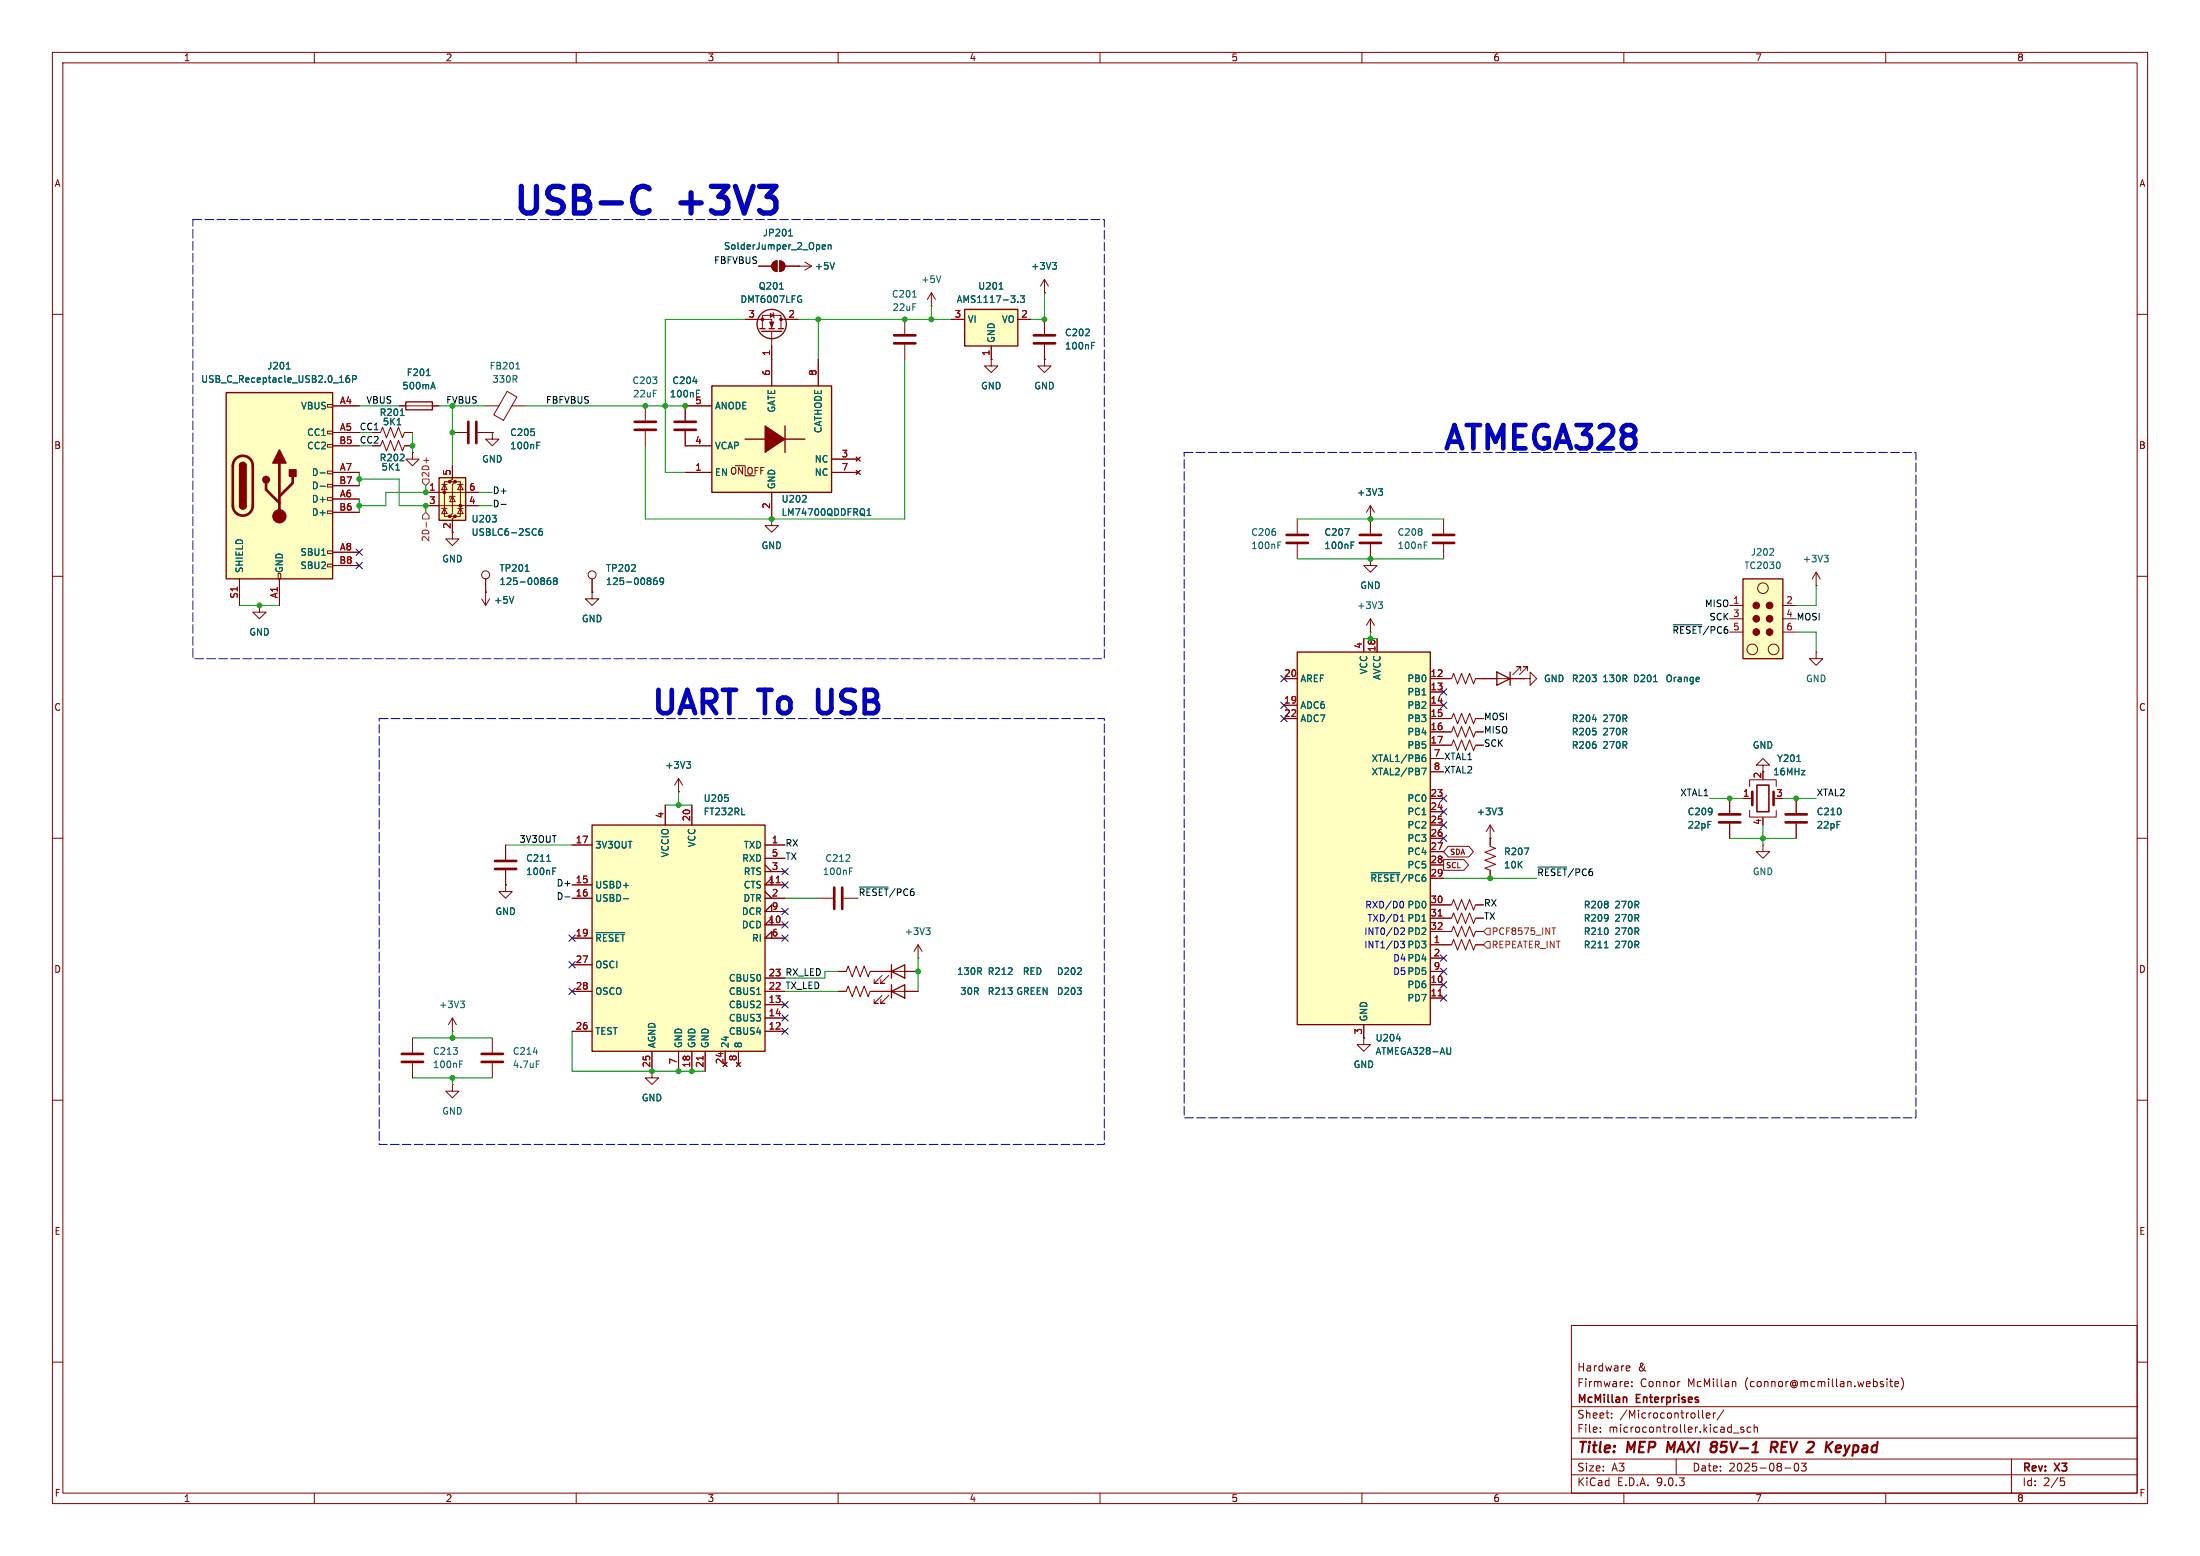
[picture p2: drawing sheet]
<svg xmlns="http://www.w3.org/2000/svg" width="420mm" height="297mm" viewBox="0 0 420 297" stroke-linecap="round" stroke-linejoin="round" font-family="sans-serif">
<g fill="none" stroke="#840000" stroke-width=".19">
<path d="M10 10h400v277h-400zM12 12h396v273h-396zM60 10v2M110 10v2M160 10v2M210 10v2M260 10v2M310 10v2M360 10v2M10 60h2M408 60h2M10 110h2"/>
<path d="M408 110h2M10 160h2M408 160h2M10 210h2M408 210h2M300 253h108v32h-108zM10 260h2M300 278.5h108M300 274.5h108M300 268.5h108M305.5 273.2v.2M305.5 272.5v.1"/>
<path d="M307.7 270.5v.2M307.7 269.8v.1M310.7 260.7l.4 .1 .1 .2-.8 .2M310.8 263.8l.1 .2-.7 .2M311.1 261.6l-.4 .1M311.5 264.5v.2M311.5 263.8v.1M320 278.5v3M320.6 263.7h.1M325 269.2v1.3l.2 .2M325.7 270.2l.7-.2v-.2l-.5-.1-.2 .2 .1 .7h.6M327.1 269.7v1"/>
<path d="M327.5 269.7l-.3 .1-.1 .2M329.1 269.1l-1.3 1.9M330.9 273.5h1.1M330.9 263.7h.3l.2 .2v.8M332.9 272.5l-.4-.1-.2 .2 .1 .2 .5 .2v.3h-.6M334.2 272.5l-.4-.1-.3 .3 .2 .6h.5M334.9 272.5l.2-.1 .3 .1 .1 .9M334.9 271.9v1.5M342.7 279.4l.2-.1a.8 .8 0 0 1 .5 .7 .8 .8 0 0 1-.5 .8l-.2-.2-.2-.4zM343.9 279.3h.9l-.5 .6 .4 .1v.6l-.2 .2-.6-.2M360.2 263.2v.1M360.2 263.7v1"/>
<path d="M360.7 263.7h.6M360.9 263.2v1.3l.4 .2M361.7 264.2l.7-.2v-.2l-.5-.1-.2 .2 .1 .7h.6M362.9 263a1.72 1.72 0 0 1 0 2.3M384 278.5v6.5M408 260h2M60 285v2M110 285v2M160 285v2M210 285v2M260 285v2M300 281.5h108"/>
<path d="M310 285v2M340.7 280.2h1.2M360 285v2M393.4 282.1h.7M393.5 282.7h.4l.3 .2-.2 .6-.5 .1"/>
</g>
<path d="M318.4 275.2l-.2 2M327 276.1h.4M327.1 275.2h.4M327.4 276.1l.2 .1M327.5 277l-.3 .2M327.6 276l-.2 .1M338.1 276.3h.8a.55 .55 0 0 0 .4-.5 .55 .55 0 0 0-.3-.6h-.7l-.3 2M338.6 276.3l.5 .9M350.8 275.9l.6 .1v.3l-.9 .2M351.3 277.1l-.6 .1" fill="none" stroke="#840000" stroke-width=".4"/>
<path d="M310.3 266.7l.2 .2v.8" fill="none" stroke="#840000" stroke-width=".3"/>
<g fill="#fff">
<path d="M374.4 262a2.63 2.63 0 0 1 3.8 0l-.6 .5-.5-.4a1.77 1.77 0 0 0-2.2 .5 1.77 1.77 0 0 0 .1 2.3l.9 .2a1.71 1.71 0 0 0 1.3-.5l.5 .5a2.28 2.28 0 0 1-2.4 .7 2.28 2.28 0 0 1-1.6-1.9 2.68 2.68 0 0 1 .7-1.9z"/>
<path d="M377.7 266.7h1.2l-.1 .2h-.4l-.3 1.2h-.2l.3-1.2h-.5z"/>
<path d="M373.2 266.7h1l-.1 .2h-.8v.4h.7l-.1 .2h-.7l-.1 .5h.9l-.1 .1h-1z"/>
<path d="M373.4 254.9l1.8 1.4 .4-2.3 .3 2.3 1.9-1.4-1.3 1.9 2.2 .3-2.2 .4 1.3 1.8-1.9-1.3-.3 2.3-.4-2.3-1.8 1.3 1.3-1.8-2.2-.4 2.2-.3z"/>
<path d="M368 260.7h.8l1.3 3.4 3.5-4.5 1.4-.9v.3l-4.8 6.2h-.5l-1.1-2.8-.7 3.4h-.9z"/>
<path d="M396.4 261.3h.9l1.1 4.5h-.9l-.2-1.1h-2.3l-.6 1.1h-.9l1.1-1.7h2.5l-.4-2-1.2 2h-.9z"/>
<path d="M395 266.9l.4-.2 .5 .1-.1 .2-.4-.1-.3 .2 .1 .2 .6 .3v.3l-.2 .2h-.5l-.4-.1 .1-.2 .5 .2 .3-.2-.1-.2-.6-.3z"/>
<path d="M392.8 266.7h1v.2h-.8l-.1 .4h.7v.2h-.7l-.1 .5h.8v.1h-1z"/>
<path d="M399.8 261.3h.7l1.9 3.1 .6-3.1h.8l-.9 4.5h-.7l-1.8-3.2-.6 3.2h-.9z"/>
<path d="M385.3 261.3h.8l-.9 4.5h-.8z"/>
<path d="M380 266.7h1l-.1 .2h-.8v.4h.7l-.1 .2h-.7l-.1 .5h.9l-.1 .1h-1z"/>
<path d="M391.2 261.3h.8l-.8 3.8h2.4l-.2 .7h-3.1z"/>
<path d="M379.1 261.3h.7l1.2 3 2.3-3h.8l-.9 4.5h-.8l.6-3-2 2.5h-.3l-1.1-2.5-.6 3h-.8z"/>
<path d="M386.9 266.7l.6 .1 .3 .1v.5l-.3 .3 .2 .4h-.2l-.2-.4h-.4l-.1 .4h-.2l.1-.6h.7l.3-.2-.1-.3-.6-.1-.1 .6h-.2z"/>
<path d="M387.3 261.3h.9l-.8 3.8h2.3l-.1 .7h-3.2z"/>
<path d="M389.2 266.7h.2l-.3 1.4h-.2z"/>
<path d="M390.7 266.9l.4-.2 .5 .1-.1 .2-.5-.1-.3 .2 .1 .2 .6 .3v.3l-.2 .2h-.5l-.4-.1 .1-.2 .5 .2 .3-.2v-.2l-.6-.3z"/>
<path d="M372.7 260.7l-2.6 3.4z"/>
<path d="M375.4 266.7h.2l.6 1.1 .2-1.1h.2l-.3 1.4h-.1l-.7-1-.2 1h-.2z"/>
<path d="M373.3 261.8l-.8 4h-.9l.5-2.5z"/>
<path d="M382.2 266.7l.7 .1 .3 .1v.5l-.4 .3 .3 .4h-.2l-.3-.4h-.4l-.1 .4h-.2l.2-.6h.7l.2-.2-.1-.3-.5-.1-.1 .6h-.2z"/>
<path d="M384.6 266.7l.8 .1 .2 .5-.3 .4h-.7l-.1 .4h-.2l.1-.6h.7l.3-.2-.1-.3-.6-.1-.1 .6h-.2z"/>
</g>
<path d="M121.2 80.5h4M121.2 82h4M340.9 155.4h4M340.9 157h4" fill="none" stroke="#840000" stroke-width=".51"/>
<g fill="none" stroke="#840000" stroke-width=".19">
<path d="M76.2 77.5h7.6M123.2 77.5v2.8M94 82.6v1.2h1.2l-1.2 1.3-1.3-1.3h1.3M94 82.6h.1M123.2 82.3v2.8M91.9 114.3l.8 1.3M92.7 113h.1M92.7 110.5v5.1M93.5 114.3l-.8 1.3M342.9 152.4v2.8M342.9 157.2v2.8"/>
<circle cx="92.7" cy="109.7" r=".76"/>
</g>
<path d="M77.5 76.7h5v1.5h-5z" fill="none" stroke="#840000" stroke-width=".25"/>
<path d="M81.4 71.7h.7M82.4 73.9h.6M82.7 73l.4 1.2M98.1 113.9l-.4 1.2M100.3 109h.7M105 110.3l-.3 .1a.86 .86 0 0 0 0 1.2l.4-.1 .1-.5-.3-.2-.3 .1-.2 .1M105.9 110.9l-.3-.3 .3-.3h.2l.3 .2-.3 .4M105.9 110.9l-.3 .2 .1 .4 .2 .1 .3-.1 .2-.2v-.2l-.3-.2M105.9 110.9h.2" fill="none" stroke="#006464" stroke-width=".19"/>
<path d="M332.7 110.5h7.7v15.2h-7.7z" fill="#ffffc2"/>
<path d="M332.7 110.5h7.7v15.2h-7.7z" fill="none" stroke="#840000" stroke-width=".25"/>
<g fill="none" stroke="#840000" stroke-width=".19">
<path d="M71.1 82.6h1.5l.4-1.1 .8 2.1 .7-2.1 .8 2.1 .8-2.1 .7 2.1 .4-1h1.5M72.6 85.1l.4-1 .8 2 .7-2 .8 2 .8-2 .7 2 .4-1h1.5M247.6 99.1v2.8M49.5 115.6v1.2h1.3l-1.3 1.3-1.2-1.3h1.2M49.5 115.6h.1M113 113v1.3h1.3l-1.3 1.3-1.2-1.3h1.2M113 113h.1M113 110.5v2.5M247.6 103.9v2.8M330.2 115.6h2.5M330.2 118.1h2.5M340.4 115.6h2.5"/>
<path d="M340.4 118.1h2.5M330.2 120.7h2.5M340.4 120.7h2.5"/>
<circle cx="113" cy="109.7" r=".76"/>
<circle cx="336.6" cy="112.3" r="1.02"/>
<circle cx="334.5" cy="124" r="1.02"/>
<circle cx="338.6" cy="124" r="1.02"/>
</g>
<g fill="#840000" stroke="#840000" stroke-width=".19">
<circle cx="335.3" cy="115.6" r=".63"/>
<circle cx="335.3" cy="118.1" r=".63"/>
<circle cx="335.3" cy="120.6" r=".63"/>
<circle cx="337.8" cy="115.6" r=".63"/>
<circle cx="337.8" cy="118.1" r=".63"/>
<circle cx="337.8" cy="120.6" r=".63"/>
</g>
<path d="M76.4 79.3h.7M75.6 89.7h.7M75.8 81.1h.7M125.4 110.3l-.4 .1a.86 .86 0 0 0 0 1.2l.4-.1 .1-.5-.3-.2-.3 .1-.1 .1M126.7 110.9l-.3 .2h-.2l-.2-.2v-.4l.2-.2h.2l.3 .2a.84 .84 0 0 1-.4 1.1h-.2M244 104.1h.4M244 103.4h.6M338.5 104.8l.1 .2-.1 .3-.7 .7h.8M339.7 107.4l.1 .3-.1 .7" fill="none" stroke="#006464" stroke-width=".19"/>
<path d="M245.6 102.1h4.1M245.6 103.6h4.1" fill="none" stroke="#840000" stroke-width=".51"/>
<path d="M43.2 74.9h20.3v35.6h-20.3z" fill="#ffffc2"/>
<g fill="none" stroke="#840000" stroke-width=".19">
<path d="M144.8 50.8h2.5M147.6 50.1l.7-.3v2a1.02 1.02 0 0 1-.9-.6 1.02 1.02 0 0 1 .2-1.1zM148.8 49.8a1.02 1.02 0 0 1 1.1 1 1.02 1.02 0 0 1-1.1 1zM149.9 50.8h5M152.4 50.8h.1M153.7 50l1.2 .8M154.9 50.8l-1.2 .8M199.4 55.9h.1M199.4 53.3l-.8 1.3M199.4 53.3l.8 1.3M199.4 53.3v2.6M62.5 77.2h1v.5h-1z"/>
<path d="M63.5 77.5h5.1M92.7 77.5h2.5M96.8 74.7l1.9 1.1-2.6 4.4-1.8-1zM97.7 77.5h2.6M199.4 68.6v1.3h1.3l-1.3 1.2-1.3-1.2h1.3M199.4 68.6h.1M199.4 61v2.8M199.4 65.8v2.8M62.5 82.3h1v.5h-1zM62.5 84.8h1v.5h-1zM62.5 89.9h1v.5h-1zM62.5 92.5h1v.5h-1z"/>
<path d="M62.5 95h1v.5h-1zM62.5 97.5h1v.5h-1zM63.5 82.6h5.1M63.5 85.1h5.1M63.5 90.2h5.1M63.5 92.7h5.1M63.5 95.3h5.1M63.5 97.8h5.1M45.7 110.5v5.1M53.1 109.5h.5v1h-.5zM53.3 110.5v5.1M62.5 105.2h1v.5h-1z"/>
<path d="M62.5 107.7h1v.5h-1zM63.5 105.4h5.1M63.5 108h5.1M129.5 151.1h.1M129.5 148.6l-.7 1.3M129.5 148.6l.8 1.3M129.5 148.6v2.5M332.7 152.4h1.8M334 150.1v-1.3h5.1v1.3M334 154.7v1.3h5.1v-1.3M336.5 156v.2M96.5 168.9v1.3h1.3l-1.3 1.3-1.3-1.3h1.3"/>
<path d="M96.5 168.9h.1M96.5 161.3v2.8M96.5 166.1v2.8M156.2 171.5h2.8M161 171.5h2.8M336.5 161.3v1.3h1.3l-1.3 1.2-1.2-1.2h1.2M336.5 161.3h.1M78.7 198.1v2.8M94 198.1v2.8M160 185.4h1.5l.4-1 .8 2 .7-2 .8 2 .8-2 .7 2 .4-1h9.2M160 189.2h1.5l.4-1 .8 2 .7-2 .8 2 .8-2 .7 2 .4-1h9.2M168.4 186.2l-1.5 1.5h.7h-.7v-.8"/>
<path d="M168.4 190l-1.5 1.5h.7h-.7v-.7M169.7 186.2l-1.6 1.5h.8h-.8v-.8M169.7 190l-1.6 1.5h.8h-.8v-.7M175.3 182.9h.1M175.3 180.3l-.8 1.3M175.3 180.3l.7 1.3M175.3 180.3v2.6M78.7 202.9v2.8M86.4 207v1.3h1.2l-1.2 1.3-1.3-1.3h1.3M86.4 207h.1M94 202.9v2.8M124.5 204.5v1.2h1.2l-1.2 1.3-1.3-1.3h1.3"/>
<path d="M124.5 204.5h.1"/>
</g>
<path d="M43.2 74.9h20.3v35.6h-20.3zM45.7 88.9a.64 .64 0 0 1 .7-.6 .64 .64 0 0 1 .6 .6M45.7 96.5a.64 .64 0 0 0 .7 .7 .64 .64 0 0 0 .6-.7M170.2 185.4l2.5-1.2v2.5zM170.2 189.2l2.5-1.2v2.5zM170.2 184.2v2.5M170.2 188v2.5" fill="none" stroke="#840000" stroke-width=".25"/>
<g fill="none" stroke="#840000" stroke-width=".51">
<path d="M197.4 64h4M197.4 65.5h4M45 87.6a1.9 1.9 0 0 1 2.1-.5 1.9 1.9 0 0 1 1.2 1.8v7.6a1.91 1.91 0 0 1-1.9 1.9 1.91 1.91 0 0 1-2-1.9l.1-7.7 .1-.7zM50.8 92.2v1.3l2.5 2.5M53.3 88.4v10.2M55.9 90.9v1.3l-2.6 2.5M334.5 151.1v2.6M338.6 151.1v2.6M94.5 164.3h4.1M94.5 165.9h4.1M159.3 169.4v4.1M160.8 169.4v4.1"/>
<path d="M76.7 201.2h4.1M76.7 202.7h4.1M91.9 201.2h4.1M91.9 202.7h4.1"/>
</g>
<g fill="#840000" stroke="#840000" stroke-width=".25">
<path d="M45.7 88.9h1.3v7.6h-1.3z"/>
<path d="M45.9 88.5a.64 .64 0 0 1 .7-.2 .64 .64 0 0 1 .4 .6h-1.3z"/>
<path d="M45.7 96.5h1.3a.64 .64 0 0 1-.6 .7 .64 .64 0 0 1-.7-.7z"/>
<path d="M53.3 85.9l1.3 2.5h-2.5z"/>
<path d="M55.2 89.7h1.3v1.2h-1.3z"/>
<circle cx="50.8" cy="91.6" r=".63"/>
</g>
<g fill="#840000" stroke="#840000" stroke-width=".19">
<path d="M147.6 50.1l.7-.3v2a1.02 1.02 0 0 1-.9-.6 1.02 1.02 0 0 1 .2-1.1z"/>
<path d="M148.8 49.8a1.02 1.02 0 0 1 1.1 1 1.02 1.02 0 0 1-1.1 1z"/>
<circle cx="53.3" cy="98.6" r="1.27"/>
</g>
<g fill="none" stroke="#006464" stroke-width=".19">
<path d="M150.6 45h.7M150.8 43.9l.1-.1v1.2M157 47.1l.6-.1-.1-.2-.4-.1-.1 .2v.6h.5M158.1 46.8l.2-.1 .3 .1 .1 .8M158.1 46.7v.9M159.3 50.1l-.4 1.3M200.9 50.1h.8l-.4 .5M201.4 50.6l.3 .2v.3l-.3 .3M54.7 70.4h.7M66.6 71.7l-.3 .1a.86 .86 0 0 0 0 1.2l.4-.2 .1-.4-.3-.2h-.3l-.2 .2M67.3 72.4l.6-.1 .1-.2v-.3l-.7-.1v1.3M98.5 70.4h.7"/>
<path d="M98.7 69.3l.2-.1v1.2M208.4 66h.4M208.4 65.3h.6M61.1 90.3h1M61.1 92.8h1M131.1 145.4h.7l-.4 .4M131.6 145.8l.2 .3v.3l-.2 .2M343 145.4h.7M104.4 164.4h.7M105.5 166.3h.4M105.5 165.7h.6M162.2 166.3h.4"/>
<path d="M162.2 165.7h.6M176.8 177.1h.8l-.5 .5M177.3 177.6l.3 .2v.3l-.3 .3M87.7 202.5h.6M87.7 203.1h.5M101.8 200.8h.8M102.4 202.5h.6"/>
</g>
<path d="M335.4 149.9h2.3v5h-2.3z" fill="none" stroke="#840000" stroke-width=".3"/>
<path d="M113 157.5h33v43.2h-33z" fill="#ffffc2"/>
<path d="M113 157.5h33v43.2h-33z" fill="none" stroke="#840000" stroke-width=".25"/>
<g fill="none" stroke="#840000" stroke-width=".19">
<path d="M127 153.7v3.8M132.1 153.7v3.8M109.2 161.3h3.8M109.2 168.9h3.8M109.2 171.5h3.8M109.2 179.1h3.8M146 161.3h3.9M146 171.5h3.9M146 163.8h3.9M146 166.4h3.9M146 165.1l1.3 1.3M146 170.2l1.3 1.3"/>
<path d="M147.3 168.9v-1.3l-1.3 1.3h3.9M147.3 174v-1.3l-1.3 1.3h3.9M147.3 176.5v-1.2l-1.3 1.2h3.9M147.3 179.1v-1.3l-1.3 1.3h3.9M109.2 184.2h3.8M109.2 189.2h3.8M109.2 196.9h3.8M146 189.2h3.9M146 196.9h3.9M146 186.7h3.9M146 191.8h3.9M146 194.3h3.9"/>
<path d="M260.3 198.1v1.3h1.3l-1.3 1.3-1.2-1.3h1.2M260.3 198.1h.1M124.5 200.7v3.8M129.5 200.7v3.8M132.1 200.7v3.8M134.6 200.7v3.8M138 202.8l.8 .8M138.4 200.7v2.5M138.8 202.8l-.8 .8M140.6 202.8l.8 .8M141 200.7v2.5M141.4 202.8l-.8 .8"/>
</g>
<path d="M139 152.3v.6M141.6 155.5h.6M113.8 178h5.5M119 171.5h1" fill="none" stroke="#006464" stroke-width=".19"/>
<path d="M148.2 168.5h.7M134.2 201.6v.7" fill="none" stroke="#a90000" stroke-width=".19"/>
<path d="M247.6 124.5h25.4v71.1h-25.4z" fill="#ffffc2"/>
<g fill="none" stroke="#840000" stroke-width=".25">
<path d="M145 62.7h1M145.4 63.2h3.8M146.8 62.7h1M148.6 62.7h1M247.6 124.5h25.4v71.1h-25.4zM285.7 128.3l2.6 1.2-2.6 1.3zM288.3 128.3v2.5"/>
<circle cx="147.3" cy="61.8" r="2.79"/>
</g>
<g fill="none" stroke="#840000" stroke-width=".19">
<path d="M147.1 59.8l.6 .4-.6 .4zM147.6 59.7l.2 1M177.8 58.4h.1M177.8 55.9l-.8 1.3M177.8 55.9l.8 1.3M177.8 55.9v2.5M130.8 77.5v2.8M142.2 61h5.1v1.7M145.5 62.7v-2.5h3.6v2.5M147.3 63.2v5.4M149.1 61h3.3M78.7 86.4v1.2h1.3l-1.3 1.3-1.2-1.3h1.2"/>
<path d="M78.7 86.4h.1M130.8 82.3v2.8M275.6 99.1v2.8M275.6 103.9v2.8M245.1 129.5h2.5M245.1 134.6h2.5M245.1 137.2h2.5M260.3 121.9v2.6M262.9 121.9v2.6M273 129.5h2.6M273 134.6h2.6M273 137.2h2.6"/>
<path d="M273 132.1h2.6M273 139.7h2.6M283.2 129.5h7.6M290.3 128v-.7h-.7h.7l-1.5 1.5M291.6 128v-.7h-.8h.8l-1.5 1.5M273 142.2h2.6M273 144.8h2.6M273 147.3h2.6M273 152.4h2.6M273 154.9h2.6M273 157.5h2.6M330.2 152.4v2.8"/>
<path d="M330.2 157.2v2.8M273 177.8h4.1l.4-1 .8 2 .7-2 .8 2 .7-2 .8 2 .4-1h1.5M273 160h2.6M273 162.6h2.6M273 165.1h2.6M273 167.6h2.6M273 172.7h2.6M273 175.3h2.6M284.5 160v1.5l1 .4-2 .8 2 .7-2 .8 2 .8-2 .7 1 .4v1.5M86.4 196.9h.1M86.4 194.3l-.8 1.3M86.4 194.3l.7 1.3"/>
<path d="M86.4 194.3v2.6M260.3 195.6v2.5M273 180.3h4.1l.4-1 .8 2.1 .7-2.1 .8 2.1 .7-2.1 .8 2.1 .4-1.1h1.5M273 182.9h2.6M273 185.4h2.6M273 188h2.6M273 190.5h2.6"/>
</g>
<g fill="none" stroke="#006464" stroke-width=".19">
<path d="M148.8 55.2h.8M152.8 57.2h.2v.4l-.2 .1M152.9 56.5h.1M179.6 52.6l-.4 1.3M132.3 72.8h.8M133 75.1h.4M133 74.5h.6M271.9 104.1h.4M271.9 103.4h.6M315.7 130.1h.7M324.2 129.3l.2 .3-.6 .1M324.3 130.1h-.1"/>
<path d="M271.4 146.6h.9l-.6 1.3M271.5 144.7l.5-.1 .2 .2-.1 .5-.4 .1-.2-.2M272.1 144.1l-.4 .1-.2 .2M261.7 166.6h5.5M291 161.9h.8l-.5 1.2M87.9 191.1h.8l-.5 .5M88.4 191.6l.3 .2v.3l-.3 .2M266.6 198.3h.8M276.9 200v1.1l-.2 .1h-.4M306.3 180.9h.7"/>
</g>
<path d="M274.6 174.8h.7M274.6 190.1h.7" fill="none" stroke="#a90000" stroke-width=".19"/>
<path d="M128.8 80.5h4M128.8 82h4M273.6 102.1h4M273.6 103.6h4M328.2 155.4h4M328.2 157h4" fill="none" stroke="#840000" stroke-width=".51"/>
<g fill="#840000" stroke="#840000" stroke-width=".19">
<path d="M146.9 61.5h.8l-.4 1z"/>
<circle cx="149.1" cy="61" r=".25"/>
<circle cx="145.5" cy="61" r=".25"/>
</g>
<path d="M83.8 91.2h5.1v8.1h-5.1z" fill="#ffffc2"/>
<g fill="#840000" stroke="#840000" stroke-width=".19">
<circle cx="84.8" cy="94" r=".25"/>
<circle cx="85.9" cy="91.9" r=".25"/>
<circle cx="85.9" cy="98.6" r=".25"/>
<circle cx="86.9" cy="91.9" r=".25"/>
<circle cx="86.9" cy="98.6" r=".25"/>
<circle cx="87.9" cy="96.5" r=".25"/>
</g>
<g fill="none" stroke="#840000" stroke-width=".19">
<path d="M81.3 94h10.1M81.3 96.5h10.1M84.3 97h1M84.3 92.5h1M84.8 92.5l.5 1h-1zM84.8 97l.5 1h-1zM85.9 91.9h-1.1v6.7h1.1M86.4 88.9v2.5l-.5 .5h1l-.5 .6v5.5l-.5 .6h1l-.5 .5v3.8h1.2l-1.2 1.2-1.3-1.2h1.3M86.4 94.7l.5 1.1h-1zM86.4 82.6h2.8M86.9 94.7h-1v.4M86.9 91.9h1v6.7h-1"/>
<path d="M87.4 97h1M87.4 92.5h1M87.9 92.5l.5 1h-1zM87.9 97l.5 1h-1zM91.2 82.6h2.8M147.3 99.1v1.2h1.3l-1.3 1.3-1.3-1.3h1.3M147.3 99.1h.1"/>
</g>
<path d="M83.8 91.2h5.1v8.1h-5.1z" fill="none" stroke="#840000" stroke-width=".25"/>
<path d="M94 98.4h.7l-.4 .5M94.7 99v.5M102.5 85h.4M102.5 84.4h.6M103.5 100.9l-.4 .1a.86 .86 0 0 0 0 1.2l.4-.1 .1-.5-.3-.2-.3 .1-.2 .1" fill="none" stroke="#006464" stroke-width=".19"/>
<path d="M89.4 80.5v4.1M90.9 80.5v4.1" fill="none" stroke="#840000" stroke-width=".51"/>
<path d="M135.9 73.7h22.8v20.3h-22.8z" fill="#ffffc2"/>
<g fill="none" stroke="#840000" stroke-width=".19">
<path d="M130.8 77.5h5.1M147.3 68.6v5.1M156.2 68.6v5.1M189.2 68.6v1.3h1.3l-1.3 1.2-1.2-1.2h1.2M189.2 68.6h.1M130.8 85.1h5.1M130.8 90.2h5.1M140.3 88.9h1.9v1.9h1.9M147.3 94v5.1M158.7 90.2h5.1M158.7 87.6h5.1M163.4 87.2l.8 .8"/>
<path d="M163.4 89.8l.8 .8M164.2 87.2l-.8 .8M164.2 89.8l-.8 .8M261.6 99.1h.1M261.6 96.5l-.7 1.3M261.6 96.5l.8 1.3M261.6 96.5v2.6M261.6 118.1v2.6M261.6 118.1l-.7 1.3M261.6 118.1l.8 1.3M261.6 120.7h.1"/>
</g>
<path d="M135.9 73.7h22.8v20.3h-22.8zM142.2 83.8h11.5M149.9 81.3v5.1" fill="none" stroke="#840000" stroke-width=".25"/>
<path d="M146 81.3l3.9 2.5-3.9 2.6z" fill="#840000" stroke="#840000" stroke-width=".19"/>
<path d="M153.1 95.8h.8M153.9 94.7v.4M165.5 98.4h.8M165.5 97.5l.4-.4v1.3M263.1 93.3h.8l-.4 .5M263.7 93.8l.2 .2v.3l-.2 .3M263.1 114.9h.8l-.4 .5M263.7 115.4l.2 .2v.3l-.2 .2" fill="none" stroke="#006464" stroke-width=".19"/>
<path d="M184.1 59.1h10.2v6.9h-10.2z" fill="#ffffc2"/>
<path d="M184.1 59.1h10.2v6.9h-10.2z" fill="none" stroke="#840000" stroke-width=".25"/>
<g fill="none" stroke="#840000" stroke-width=".19">
<path d="M144.8 50.8h2.5M149.9 50.8h2.5M152.4 50.8h.1M199.4 55.9h.1M63.5 77.5h5.1M76.2 77.5h1.3M82.5 77.5h1.3M135.9 77.5h-5.1v2.8M142.2 61h2.6M147.3 66v7.7M149.9 61h2.5M156.2 68.6v5.1"/>
<path d="M172.7 61v2.8M172.7 65.8v2.8M181.6 61h2.5M189.2 68.6h.1M189.2 66v2.6M194.3 61h2.5M199.4 68.6h.1M199.4 61v2.8M199.4 65.8v2.8M63.5 82.6h5.1M63.5 85.1h5.1M63.5 90.2h5.1"/>
<path d="M63.5 92.7h5.1M63.5 95.3h5.1M63.5 97.8h5.1M71.1 82.6h1.3M77.5 82.6h1.2M77.5 85.1h1.2M78.7 86.4h.1M81.3 94h2.5M81.3 96.5h2.5M86.4 82.6h2.8M86.4 88.9v2.5M86.4 99.1v2.5"/>
<path d="M88.9 94h2.5M88.9 96.5h2.5M91.2 82.6h2.8M94 82.6h.1M130.8 82.3v2.8h5.1M130.8 90.2h5.1M147.3 99.1h.1M147.3 94v5.1M158.7 90.2h5.1M158.7 87.6h5.1M163.4 87.2l.8 .8M163.4 89.8l.8 .8"/>
<path d="M164.2 87.2l-.8 .8M164.2 89.8l-.8 .8M261.6 99.1h.1M261.6 99.1v2.8M45.7 110.5v5.1M49.5 115.6h.1M53.3 110.5v5.1M63.5 105.4h5.1M63.5 108h5.1M92.7 113h.1M92.7 110.5v2.5M113 113h.1"/>
<path d="M113 110.5v2.5M261.6 106.7v1.3h1.3l-1.3 1.2-1.3-1.2h1.3M261.6 106.7h.1M261.6 103.9v2.8M346.7 111.8h.1M346.7 109.2l-.8 1.3M346.7 109.2l.8 1.3M346.7 109.2v2.6M245.1 129.5h2.5M245.1 137.2h2.5M245.1 134.6h2.5M260.3 121.9v2.6"/>
<path d="M262.9 121.9v2.6M273 129.5h4.1l.4-1 .8 2.1 .7-2.1 .8 2.1 .7-2.1 .8 2.1 .4-1.1h4M273 139.7h4.1l.4-1 .8 2 .7-2 .8 2 .7-2 .8 2 .4-1h1.5M273 137.2h4.1l.4-1.1 .8 2.1 .7-2.1 .8 2.1 .7-2.1 .8 2.1 .4-1h1.5M273 134.6h2.6M273 132.1h2.6M288.3 129.5h2.5M290.8 129.5h1.3v-1.2l1.3 1.2-1.3 1.3v-1.3M290.8 129.5h.1M346.7 124.5v1.2h1.3l-1.3 1.3-1.3-1.3h1.3M346.7 124.5h.1M127 153.7v3.8"/>
<path d="M129.5 151.1h.1M132.1 153.7v3.8M273 142.2h4.1l.4-1 .8 2.1 .7-2.1 .8 2.1 .7-2.1 .8 2.1 .4-1.1h1.5M273 144.8h2.6M273 147.3h2.6M273 152.4h2.6M273 154.9h2.6M273 157.5h2.6M284.5 157.5l-.8 1.3M284.5 157.5l.7 1.3M284.5 157.5v3.8M330.2 152.4v2.8"/>
<path d="M330.2 157.2v2.8M332.7 152.4h1.3M336.5 146.1h1.3l-1.3-1.3-1.2 1.3h1.2v1.2M342.9 152.4v2.8M342.9 157.2v2.8M96.5 168.9h.1M96.5 161.3v2.8M96.5 166.1v2.8M109.2 161.3h3.8M109.2 168.9h3.8M109.2 171.5h3.8M109.2 179.1h3.8"/>
<path d="M146 161.3h3.9M146 171.5h3.9M146 163.8h3.9M146 166.4h3.9M146 165.1l1.3 1.3M146 170.2l1.3 1.3M147.3 168.9v-1.3l-1.3 1.3h3.9M147.3 174v-1.3l-1.3 1.3h3.9M147.3 176.5v-1.2l-1.3 1.2h3.9M147.3 179.1v-1.3l-1.3 1.3h3.9M273 175.3h4.1l.4-1.1 .8 2.1 .7-2.1 .8 2.1 .7-2.1 .8 2.1 .4-1h1.5M273 172.7h4.1l.4-1 .8 2 .7-2 .8 2 .7-2 .8 2 .4-1h1.5"/>
<path d="M273 160h2.6M273 162.6h2.6M273 165.1h2.6M273 167.6h2.6M273 177.8h3.9M275.6 164.1h3.9l.9 1-.9 1h-3.9zM276.5 161.5h3.9l.9 1.1-.9 1h-3.9l-.9-1zM281.9 177.8h1.3M284.5 160h.1M284.5 166.4v1.2M109.2 184.2h3.8M109.2 189.2h3.8"/>
<path d="M109.2 196.9h3.8M146 189.2h3.9M146 196.9h3.9M146 186.7h3.9M146 191.8h3.9M146 194.3h3.9M160 185.4h1.3M160 189.2h1.3M166.4 185.4h3.8M166.4 189.2h3.8M172.7 185.4h2.6M172.7 189.2h2.6"/>
<path d="M260.3 198.1h.1M260.3 195.6v2.5M273 180.3h3.9M273 182.9h2.6M273 185.4h2.6M273 188h2.6M273 190.5h2.6M281.9 180.3h1.3M124.5 204.5h.1M124.5 200.7v3.8M129.5 200.7v3.8M132.1 200.7v3.8"/>
<path d="M134.6 200.7v3.8M138 202.8l.8 .8M138.4 200.7v2.5M138.8 202.8l-.8 .8M140.6 202.8l.8 .8M141 200.7v2.5M141.4 202.8l-.8 .8"/>
</g>
<g fill="none" stroke="#006464" stroke-width=".19">
<path d="M148.8 55.2h.8M150.6 45h.7M150.8 43.9l.1-.1v1.2M152.8 57.2h.2v.4l-.2 .1M152.9 56.5h.1M157 47.1l.6-.1-.1-.2-.4-.1-.1 .2v.6h.5M158.1 46.8l.2-.1 .3 .1 .1 .8M158.1 46.7v.9M159.3 50.1l-.4 1.3M174.2 56.7h.7M190.7 55.2h.8M194.3 57.6v.1"/>
<path d="M194.8 56.5h.8l-.4 .4 .3 .2v.5l-.2 .1-.5-.1M200.9 50.1h.8l-.4 .5M201.4 50.6l.3 .2v.3l-.3 .3M54.7 70.4h.7M66.6 71.7l-.3 .1a.86 .86 0 0 0 0 1.2l.4-.2 .1-.4-.3-.2h-.3l-.2 .2M67.3 72.4l.6-.1 .1-.2v-.3l-.7-.1v1.3M76.4 79.3h.7M81.4 71.7h.7M82.4 73.9h.6M82.7 73l.4 1.2M132.3 72.8h.8M133 75.1h.4"/>
<path d="M133 74.5h.6M208.4 66h.4M208.4 65.3h.6M61.1 90.3h1M61.1 92.8h1M75.6 89.7h.7M75.8 81.1h.7M94 98.4h.7l-.4 .5M94.7 99v.5M102.5 85h.4M102.5 84.4h.6M153.1 95.8h.8"/>
<path d="M153.9 94.7v.4M165.5 98.4h.8M165.5 97.5l.4-.4v1.3M263.1 93.3h.8l-.4 .5M263.7 93.8l.2 .2v.3l-.2 .3M98.1 113.9l-.4 1.2M100.3 109h.7M103.5 100.9l-.4 .1a.86 .86 0 0 0 0 1.2l.4-.1 .1-.5-.3-.2-.3 .1-.2 .1M105 110.3l-.3 .1a.86 .86 0 0 0 0 1.2l.4-.1 .1-.5-.3-.2-.3 .1-.2 .1M105.9 110.9l-.3-.3 .3-.3h.2l.3 .2-.3 .4M105.9 110.9l-.3 .2 .1 .4 .2 .1 .3-.1 .2-.2v-.2l-.3-.2M105.9 110.9h.2"/>
<path d="M125.4 110.3l-.4 .1a.86 .86 0 0 0 0 1.2l.4-.1 .1-.5-.3-.2-.3 .1-.1 .1M126.7 110.9l-.3 .2h-.2l-.2-.2v-.4l.2-.2h.2l.3 .2a.84 .84 0 0 1-.4 1.1h-.2M256.7 100.9h.9l-.6 1.3M257.9 104.1h.4M257.9 103.4h.6M348.2 106h.8l-.4 .5M348.8 106.5l.2 .2v.3l-.2 .3M304 137.3h.8M315.7 130.1h.7M324.2 129.3l.2 .3-.6 .1M324.3 130.1h-.1M131.1 145.4h.7l-.4 .4"/>
<path d="M131.6 145.8l.2 .3v.3l-.2 .2M139 152.3v.6M141.6 155.5h.6M271.4 146.6h.9l-.6 1.3M271.5 144.7l.5-.1 .2 .2-.1 .5-.4 .1-.2-.2M272.1 144.1l-.4 .1-.2 .2M286 154.2h.8l-.4 .5M286.5 154.7l.3 .3v.3l-.3 .2M343 145.4h.7M104.4 164.4h.7M105.5 166.3h.4M105.5 165.7h.6"/>
<path d="M113.8 178h5.5M119 171.5h1M261.7 166.6h5.5M291 161.9h.8l-.5 1.2M266.6 198.3h.8M276.9 200v1.1l-.2 .1h-.4M306.3 180.9h.7"/>
</g>
<path d="M170.7 64h4.1M170.7 65.5h4.1M259.6 102.1h4.1M259.6 103.6h4.1" fill="none" stroke="#840000" stroke-width=".51"/>
<path d="M80.6 91.4h1.3v.7l-.6 .6-.7-.6zM81.3 97.8l.6 .6v.7h-1.3v-.7zM81.4 87.4v1M81.4 99.7v.9M283.8 177.2h.7v1.2h-.7l-.6-.6zM283.8 179.7h.7v1.3h-.7l-.6-.7zM296.3 177.1h.7M296.6 177.1v1.3" fill="none" stroke="#725600" stroke-width=".19"/>
<path d="M95.7 96.3h.9M319.4 119.3h5.5M107.8 171.2h1M164.1 169.3h5.4M293.6 165.5h5.5" fill="none" stroke="#0f0f0f" stroke-width=".19"/>
<g fill="none" stroke="#009600" stroke-width=".19">
<path d="M177.8 58.4v2.6M199.4 55.9v5.1h-2.6M68.6 77.5h7.6M83.8 77.5h8.9M86.4 77.5v11.4M100.3 77.5h30.5M142.2 61h-15.2v29.2h3.8M152.4 61h29.2M156.2 61v7.6M172.7 68.6v30.5h-49.5v-14M68.6 90.2v2.5M68.6 95.3v2.5"/>
<path d="M68.6 91.4h7.6v5.1h5.1v1.3M78.7 82.6v3.8M81.3 92.7v1.3h-7.6v2.5h-5.1M91.4 94h2.6M91.4 96.5h2.6M247.6 99.1h28M45.7 115.6h7.6M247.6 106.7h28M346.7 111.8v3.8h-3.8M260.3 121.9h2.6M261.6 120.7v1.2M342.9 120.7h3.8v3.8"/>
<path d="M127 153.7h5.1M129.5 151.1v2.6M326.4 152.4h6.3M336.5 157.5v3.8M340.4 152.4h6.3M96.5 161.3h12.7M149.9 171.5h6.3M275.6 167.6h17.8M330.2 160h12.7M78.7 198.1h15.3M86.4 196.9v1.2M109.2 196.9v7.6h25.4"/>
<path d="M149.9 189.2h10.1M160 185.4h-2.5v1.3h-7.6M175.3 182.9v6.3M78.7 205.7h15.3M86.4 205.7v1.3"/>
</g>
<g fill="none" stroke="#000084" stroke-width=".19">
<path d="M68 104.8l1.2 1.2M68 107.3l1.2 1.3M69.2 104.8l-1.2 1.2M69.2 107.3l-1.2 1.3M244.5 134l1.2 1.2M244.5 128.9l1.2 1.2M244.5 136.6l1.2 1.2M245.7 134l-1.2 1.2M245.7 128.9l-1.2 1.2M245.7 136.6l-1.2 1.2M275 134l1.2 1.2M275 131.5l1.2 1.2"/>
<path d="M276.2 134l-1.2 1.2M276.2 131.5l-1.2 1.2M275 159.4l1.2 1.2M275 156.9l1.2 1.2M275 151.8l1.2 1.2M275 154.3l1.2 1.2M276.2 159.4l-1.2 1.2M276.2 156.9l-1.2 1.2M276.2 151.8l-1.2 1.2M276.2 154.3l-1.2 1.2M108.6 178.5l1.2 1.2M109.8 178.5l-1.2 1.2"/>
<path d="M149.3 168.3l1.2 1.2M149.3 178.5l1.2 1.2M149.3 173.4l1.2 1.2M149.3 165.8l1.2 1.2M149.3 175.9l1.2 1.2M150.5 168.3l-1.2 1.2M150.5 178.5l-1.2 1.2M150.5 173.4l-1.2 1.2M150.5 165.8l-1.2 1.2M150.5 175.9l-1.2 1.2M108.6 188.6l1.2 1.2M108.6 183.5l1.2 1.3"/>
<path d="M109.8 188.6l-1.2 1.2M109.8 183.5l-1.2 1.3M149.3 193.7l1.2 1.2M149.3 191.2l1.2 1.2M149.3 196.2l1.2 1.3M150.5 193.7l-1.2 1.2M150.5 191.2l-1.2 1.2M150.5 196.2l-1.2 1.3M275 182.3l1.2 1.2M275 184.8l1.2 1.2M275 189.9l1.2 1.2M275 187.4l1.2 1.2"/>
<path d="M276.2 182.3l-1.2 1.2M276.2 184.8l-1.2 1.2M276.2 189.9l-1.2 1.2M276.2 187.4l-1.2 1.2"/>
</g>
<path d="M267.3 175.8h.8M267.3 179.7h.8l-.4 .4 .3 .1 .1 .2M267.4 174.9l.3-.3v1.2M267.5 177.2l.4-.1 .2 .3M267.5 172a.68 .68 0 0 1 .5 .7 .68 .68 0 0 1-.5 .6M268.1 177.5l-.8 .9h.8M268.1 180.7l-.2 .2h-.5" fill="none" stroke="#0000c2" stroke-width=".19"/>
<path d="M121.8 35.8a1.78 1.78 0 0 1 2.1 .3M123.9 40.2a1.78 1.78 0 0 1-2.1 .2" fill="none" stroke="#0000c2" stroke-width="1"/>
<path d="M36.8 41.9h174v83.8h-174zM226.1 86.4h139.7v127h-139.7zM72.4 137.2h138.4v81.2h-138.4z" fill="none" stroke="#0000c2" stroke-width=".19" stroke-dasharray="1.7 .6"/>
<path d="M148.2 168.5h.7M274.6 174.8h.7M274.6 190.1h.7M134.2 201.6v.7" fill="none" stroke="#a90000" stroke-width=".19"/>
<g fill="#009600" stroke="#009600" stroke-width=".19">
<circle cx="175.3" cy="185.4" r=".46"/>
<circle cx="284.5" cy="167.6" r=".46"/>
<circle cx="132.1" cy="204.5" r=".46"/>
<circle cx="261.6" cy="106.7" r=".46"/>
<circle cx="261.6" cy="99.1" r=".46"/>
<circle cx="261.6" cy="121.9" r=".46"/>
<circle cx="330.2" cy="152.4" r=".46"/>
<circle cx="336.5" cy="160" r=".46"/>
<circle cx="342.9" cy="152.4" r=".46"/>
<circle cx="177.8" cy="61" r=".46"/>
<circle cx="172.7" cy="61" r=".46"/>
<circle cx="127" cy="77.5" r=".46"/>
<circle cx="156.2" cy="61" r=".46"/>
<circle cx="199.4" cy="61" r=".46"/>
<circle cx="147.3" cy="99.1" r=".46"/>
<circle cx="130.8" cy="77.5" r=".46"/>
<circle cx="129.5" cy="153.7" r=".46"/>
<circle cx="68.6" cy="96.5" r=".46"/>
<circle cx="49.5" cy="115.6" r=".46"/>
<circle cx="78.7" cy="85.1" r=".46"/>
<circle cx="86.4" cy="77.5" r=".46"/>
<circle cx="81.3" cy="96.5" r=".46"/>
<circle cx="81.3" cy="94" r=".46"/>
<circle cx="68.6" cy="91.4" r=".46"/>
<circle cx="86.4" cy="205.7" r=".46"/>
<circle cx="86.4" cy="198.1" r=".46"/>
<circle cx="129.5" cy="204.5" r=".46"/>
<circle cx="124.5" cy="204.5" r=".46"/>
<circle cx="86.4" cy="82.6" r=".46"/>
<circle cx="123.2" cy="77.5" r=".46"/>
</g>
<g font-size="7.1" fill="#0000c2">
<text x="97.3" y="42.4">USB-C</text>
<text x="129.8" y="42.4">+3V3</text>
</g>
<g font-size="6.2" fill="#0000c2">
<text x="274.9" y="87.1">ATMEGA328</text>
<text x="123.8" y="137.7">UART To</text>
<text x="157.8" y="137.7">USB</text>
</g>
<g font-size="2.8" fill="#840000">
<text x="301" y="277.9">Title:</text>
<text x="310.6" y="277.9">MEP</text>
<text x="319.1" y="277.9">MAXI</text>
<text x="328.2" y="277.9">85V-1</text>
<text x="340.5" y="277.9">REV 2</text>
<text x="352.6" y="277.9">Keypad</text>
</g>
<g font-size="2.1" fill="#840000">
<text x="301" y="262">Hardware</text>
<text x="312.6" y="262">&amp;</text>
<text x="301" y="268.2">McMillan</text>
<text x="301" y="265">Firmware:</text>
<text x="312.4" y="268.2">Enterprises</text>
<text x="313.1" y="265">Connor</text>
<text x="322.2" y="265">McMillan</text>
<text x="333.2" y="265">(connor@mcmillan.website)</text>
<text x="301" y="273.7">File:</text>
<text x="301" y="271">Sheet:</text>
<text x="307.1" y="273.7">microcontroller.kicad_sch</text>
<text x="309.2" y="271">/Microcontroller/</text>
<text x="301" y="281.1">Size:</text>
<text x="307.6" y="281.1">A3</text>
<text x="323" y="281.1">Date:</text>
<text x="330" y="281.1">2025-08-03</text>
<text x="386" y="281.3">Rev:</text>
<text x="392.4" y="281.3">X3</text>
<text x="301" y="283.9">KiCad</text>
<text x="308.7" y="283.9">E.D.A.</text>
<text x="316.3" y="283.9">9.0.3</text>
<text x="386" y="283.9">Id:</text>
<text x="390.1" y="283.9">2/5</text>
</g>
<g font-size="1.8" fill="#840000">
<text x="35" y="11.9">1</text>
<text x="85" y="11.9">2</text>
<text x="135" y="11.9">3</text>
<text x="185" y="11.9">4</text>
<text x="235" y="11.9">5</text>
<text x="285" y="11.9">6</text>
<text x="335" y="11.9">7</text>
<text x="385" y="11.9">8</text>
<text x="10.3" y="35.9">A</text>
<text x="408.3" y="35.9">A</text>
<text x="10.3" y="85.9">B</text>
<text x="68.6" y="84.7">CC2</text>
<text x="408.2" y="85.9">B</text>
<text x="136.4" y="91">EN ON OFF</text>
<text x="86.1" y="101" transform="rotate(-90 86.1 101)">2</text>
<text x="10.3" y="135.9">C</text>
<text x="408.2" y="135.9">C</text>
<text x="10.3" y="185.9">D</text>
<text x="408.2" y="185.9">D</text>
<text x="10.3" y="235.9">E</text>
<text x="408.3" y="235.9">E</text>
<text x="10.3" y="285.9">F</text>
<text x="35" y="286.9">1</text>
<text x="85" y="286.9">2</text>
<text x="135" y="286.9">3</text>
<text x="185" y="286.9">4</text>
<text x="235" y="286.9">5</text>
<text x="285" y="286.9">6</text>
<text x="335" y="286.9">7</text>
<text x="385" y="286.9">8</text>
<text x="408.3" y="285.9">F</text>
</g>
<g font-size="1.8" fill="#006464">
<text x="138.1" y="47.9">SolderJumper_2_Open</text>
<text x="145.6" y="45.3">JP201</text>
<text x="155.5" y="51.7">+5V</text>
<text x="196.7" y="51.7">+3V3</text>
<text x="141.3" y="58">DMT6007LFG</text>
<text x="144.7" y="55.5">Q201</text>
<text x="170.2" y="57">C201</text>
<text x="170.3" y="59.5">22uF</text>
<text x="175.8" y="54.2">+5V</text>
<text x="182.5" y="58">AMS1117-3.3</text>
<text x="186.6" y="55.5">U201</text>
<text x="184.7" y="61.8">VI</text>
<text x="190.1" y="65.5" transform="rotate(-90 190.1 65.5)">GND</text>
<text x="191.2" y="61.8">VO</text>
<text x="203.2" y="64.4">C202</text>
<text x="50.9" y="70.7">J201</text>
<text x="77.5" y="72">F201</text>
<text x="93.4" y="70.7">FB201</text>
<text x="203.2" y="66.9">100nF</text>
<text x="38.3" y="73.3">USB_C_Receptacle_USB2.0_16P</text>
<text x="76.7" y="74.5">500mA</text>
<text x="93.9" y="73.3">330R</text>
<text x="120.6" y="73.5">C203</text>
<text x="120.8" y="76">22uF</text>
<text x="127.8" y="76">100nF</text>
<text x="128.3" y="73.5">C204</text>
<text x="187.2" y="74.5">GND</text>
<text x="197.4" y="74.5">GND</text>
<text x="57.4" y="78.3">VBUS</text>
<text x="58.5" y="83.4">CC1</text>
<text x="72.4" y="79.6">R201</text>
<text x="73" y="81.4">5K1</text>
<text x="97.3" y="83.4">C205</text>
<text x="136.4" y="78.3">ANODE</text>
<text x="148.2" y="78.8" transform="rotate(-90 148.2 78.8)">GATE</text>
<text x="157.1" y="82.8" transform="rotate(-90 157.1 82.8)">CATHODE</text>
<text x="58.5" y="86">CC2</text>
<text x="72.4" y="88.2">R202</text>
<text x="91.9" y="88.5">GND</text>
<text x="97.3" y="86">100nF</text>
<text x="136.4" y="86">VCAP</text>
<text x="155.4" y="88.5">NC</text>
<text x="59.4" y="91">D-</text>
<text x="59.4" y="93.6">D-</text>
<text x="72.7" y="90">5K1</text>
<text x="136.4" y="91">EN</text>
<text x="148.2" y="93.5" transform="rotate(-90 148.2 93.5)">GND</text>
<text x="155.4" y="91">NC</text>
<text x="259" y="94.8">+3V3</text>
<text x="59.4" y="96.1">D+</text>
<text x="59.4" y="98.7">D+</text>
<text x="89.9" y="99.9">U203</text>
<text x="149.1" y="98.7">LM74700QDDFRQ1</text>
<text x="149.1" y="96.1">U202</text>
<text x="57.3" y="106.3">SBU1</text>
<text x="84.3" y="107.5">GND</text>
<text x="89.9" y="102.5">USBLC6-2SC6</text>
<text x="145.3" y="105">GND</text>
<text x="238.8" y="102.5">C206</text>
<text x="238.8" y="105">100nF</text>
<text x="252.7" y="102.5">C207</text>
<text x="252.7" y="105">100nF</text>
<text x="266.7" y="102.5">C208</text>
<text x="266.7" y="105">100nF</text>
<text x="334.2" y="106.3">J202</text>
<text x="344.1" y="107.5">+3V3</text>
<text x="46.6" y="109.5" transform="rotate(-90 46.6 109.5)">SHIELD</text>
<text x="54.2" y="109.5" transform="rotate(-90 54.2 109.5)">GND</text>
<text x="57.3" y="108.8">SBU2</text>
<text x="95.3" y="109.3">TP201</text>
<text x="95.3" y="111.9">125-00868</text>
<text x="115.6" y="109.3">TP202</text>
<text x="115.6" y="111.9">125-00869</text>
<text x="259.6" y="112.6">GND</text>
<text x="332.9" y="108.8">TC2030</text>
<text x="94.2" y="115.4">+5V</text>
<text x="111" y="119">GND</text>
<text x="259" y="116.4">+3V3</text>
<text x="47.5" y="121.5">GND</text>
<text x="248.2" y="130.4">AREF</text>
<text x="261.2" y="128.8" transform="rotate(-90 261.2 128.8)">VCC</text>
<text x="263.8" y="129.9" transform="rotate(-90 263.8 129.9)">AVCC</text>
<text x="268.6" y="130.4">PB0</text>
<text x="294.6" y="130.4">GND</text>
<text x="300" y="130.4">R203</text>
<text x="305.8" y="130.4">130R</text>
<text x="311.6" y="130.4">D201</text>
<text x="317.9" y="130.4">Orange</text>
<text x="344.7" y="130.4">GND</text>
<text x="248.2" y="135.5">ADC6</text>
<text x="268.6" y="132.9">PB1</text>
<text x="268.6" y="135.5">PB2</text>
<text x="248.2" y="138">ADC7</text>
<text x="268.6" y="138">PB3</text>
<text x="268.6" y="140.6">PB4</text>
<text x="268.6" y="143.1">PB5</text>
<text x="300" y="140.6">R205</text>
<text x="300" y="138">R204</text>
<text x="300" y="143.1">R206</text>
<text x="305.8" y="140.6">270R</text>
<text x="305.8" y="138">270R</text>
<text x="305.8" y="143.1">270R</text>
<text x="334.5" y="143.1">GND</text>
<text x="126.9" y="146.9">+3V3</text>
<text x="261.8" y="145.6">XTAL1/PB6</text>
<text x="261.8" y="148.2">XTAL2/PB7</text>
<text x="338.4" y="148.2">16MHz</text>
<text x="339.2" y="145.6">Y201</text>
<text x="134.2" y="153.3">U205</text>
<text x="134.2" y="155.8">FT232RL</text>
<text x="268.6" y="153.3">PC0</text>
<text x="268.6" y="155.8">PC1</text>
<text x="281.8" y="155.8">+3V3</text>
<text x="322.1" y="155.8">C209</text>
<text x="346.7" y="155.8">C210</text>
<text x="132.9" y="161.8" transform="rotate(-90 132.9 161.8)">VCC</text>
<text x="268.6" y="158.3">PC2</text>
<text x="268.6" y="160.9">PC3</text>
<text x="322.1" y="158.3">22pF</text>
<text x="346.7" y="158.3">22pF</text>
<text x="100.3" y="164.7">C211</text>
<text x="100.3" y="167.2">100nF</text>
<text x="113.5" y="162.2">3V3OUT</text>
<text x="127.9" y="163.8" transform="rotate(-90 127.9 163.8)">VCCIO</text>
<text x="141.6" y="164.7">RXD</text>
<text x="141.9" y="162.2">TXD</text>
<text x="141.9" y="167.2">RTS</text>
<text x="157" y="167.2">100nF</text>
<text x="157.5" y="164.7">C212</text>
<text x="268.6" y="163.4">PC4</text>
<text x="268.6" y="166">PC5</text>
<text x="287" y="163.4">R207</text>
<text x="287" y="166">10K</text>
<text x="334.5" y="167.2">GND</text>
<text x="113.5" y="169.8">USBD+</text>
<text x="113.5" y="172.3">USBD-</text>
<text x="141.8" y="172.3">DTR</text>
<text x="141.9" y="169.8">CTS</text>
<text x="261.5" y="168.5">~{RESET}/PC6</text>
<text x="268.6" y="173.6">PD0</text>
<text x="302.2" y="173.6">R208</text>
<text x="308.1" y="173.6">270R</text>
<text x="94.5" y="174.9">GND</text>
<text x="113.5" y="179.9">~{RESET}</text>
<text x="141.5" y="174.9">DCR</text>
<text x="141.5" y="177.4">DCD</text>
<text x="143.5" y="179.9">RI</text>
<text x="172.6" y="178.7">+3V3</text>
<text x="268.6" y="176.1">PD1</text>
<text x="268.6" y="178.7">PD2</text>
<text x="302.2" y="178.7">R210</text>
<text x="302.2" y="176.1">R209</text>
<text x="308.1" y="178.7">270R</text>
<text x="308.1" y="176.1">270R</text>
<text x="113.5" y="185">OSCI</text>
<text x="268.6" y="181.2">PD3</text>
<text x="268.6" y="183.7">PD4</text>
<text x="302.2" y="181.2">R211</text>
<text x="308.1" y="181.2">270R</text>
<text x="113.5" y="190.1">OSCO</text>
<text x="139" y="187.6">CBUS0</text>
<text x="139" y="190.1">CBUS1</text>
<text x="182.6" y="186.3">130R</text>
<text x="183.2" y="190.1">30R</text>
<text x="188.5" y="186.3">R212</text>
<text x="188.5" y="190.1">R213 GREEN</text>
<text x="195.2" y="186.3">RED</text>
<text x="201.7" y="186.3">D202</text>
<text x="201.7" y="190.1">D203</text>
<text x="268.6" y="188.8">PD6</text>
<text x="268.6" y="191.4">PD7</text>
<text x="268.6" y="186.3">PD5</text>
<text x="83.7" y="192.6">+3V3</text>
<text x="113.5" y="197.7">TEST</text>
<text x="139" y="192.6">CBUS2</text>
<text x="139" y="195.2">CBUS3</text>
<text x="139" y="197.7">CBUS4</text>
<text x="261.2" y="195.1" transform="rotate(-90 261.2 195.1)">GND</text>
<text x="82.6" y="201.5">C213</text>
<text x="97.8" y="201.5">C214</text>
<text x="125.3" y="200.2" transform="rotate(-90 125.3 200.2)">AGND</text>
<text x="130.4" y="200.2" transform="rotate(-90 130.4 200.2)">GND</text>
<text x="132.9" y="200.2" transform="rotate(-90 132.9 200.2)">GND</text>
<text x="135.5" y="200.2" transform="rotate(-90 135.5 200.2)">GND</text>
<text x="139.3" y="200.2" transform="rotate(-90 139.3 200.2)">24</text>
<text x="141.8" y="200.2" transform="rotate(-90 141.8 200.2)">8</text>
<text x="262.5" y="199">U204</text>
<text x="262.5" y="201.5">ATMEGA328-AU</text>
<text x="82.6" y="204.1">100nF</text>
<text x="97.8" y="204.1">4.7uF</text>
<text x="258.3" y="204.1">GND</text>
<text x="84.3" y="213">GND</text>
<text x="122.4" y="210.4">GND</text>
</g>
<g font-size="1.8" fill="#0f0f0f">
<text x="136.2" y="50.5">FBFVBUS</text>
<text x="69.8" y="77.1">VBUS</text>
<text x="85.1" y="77.1">FVBUS</text>
<text x="104.1" y="77.1">FBFVBUS</text>
<text x="94" y="94.5">D+</text>
<text x="94" y="97">D-</text>
<text x="325.4" y="116.1">MISO</text>
<text x="326.2" y="118.6">SCK</text>
<text x="342.9" y="118.6">MOSI</text>
<text x="319.2" y="121.2">~{RESET}/PC6</text>
<text x="283.2" y="137.7">MOSI</text>
<text x="283.2" y="142.8">SCK</text>
<text x="283.2" y="140.2">MISO</text>
<text x="275.6" y="147.8">XTAL2</text>
<text x="275.6" y="145.3">XTAL1</text>
<text x="320.7" y="152.1">XTAL1</text>
<text x="346.7" y="152.1">XTAL2</text>
<text x="99.1" y="160.9">3V3OUT</text>
<text x="149.9" y="161.8">RX</text>
<text x="149.9" y="164.3">TX</text>
<text x="293.4" y="167.3">~{RESET}/PC6</text>
<text x="106.2" y="172">D-</text>
<text x="106.2" y="169.4">D+</text>
<text x="163.8" y="171.1">~{RESET}/PC6</text>
<text x="283.2" y="173.2">RX</text>
<text x="283.2" y="175.8">TX</text>
<text x="149.9" y="188.9">TX_LED</text>
<text x="149.9" y="186.3">RX_LED</text>
</g>
<g font-size="1.8" fill="#a90000">
<text x="142.8" y="60.7">3</text>
<text x="150.4" y="60.7">2</text>
<text x="182.2" y="60.7">3</text>
<text x="194.9" y="60.7">2</text>
<text x="147.1" y="71.8" transform="rotate(-90 147.1 71.8)">6</text>
<text x="147.1" y="68" transform="rotate(-90 147.1 68)">1</text>
<text x="156" y="71.8" transform="rotate(-90 156 71.8)">8</text>
<text x="189" y="68" transform="rotate(-90 189 68)">1</text>
<text x="64.8" y="77.2">A4</text>
<text x="132.6" y="77.2">5</text>
<text x="64.8" y="82.3">A5</text>
<text x="64.7" y="84.8">B5</text>
<text x="64.8" y="89.9">A7</text>
<text x="132.6" y="84.8">4</text>
<text x="132.6" y="89.9">1</text>
<text x="160.6" y="87.4">3</text>
<text x="160.6" y="89.9">7</text>
<text x="64.7" y="92.5">B7</text>
<text x="64.8" y="95">A6</text>
<text x="81.8" y="93.7">1</text>
<text x="86.1" y="90.9" transform="rotate(-90 86.1 90.9)">5</text>
<text x="89.5" y="93.7">6</text>
<text x="64.7" y="97.5">B6</text>
<text x="81.8" y="96.3">3</text>
<text x="89.5" y="96.3">4</text>
<text x="147.1" y="97.2" transform="rotate(-90 147.1 97.2)">2</text>
<text x="64.7" y="107.7">B8</text>
<text x="64.8" y="105.2">A8</text>
<text x="45.5" y="114.3" transform="rotate(-90 45.5 114.3)">S1</text>
<text x="53.1" y="114.3" transform="rotate(-90 53.1 114.3)">A1</text>
<text x="330.8" y="115.3">1</text>
<text x="330.8" y="117.9">3</text>
<text x="340.9" y="115.3">2</text>
<text x="340.9" y="117.9">4</text>
<text x="260.1" y="123.9" transform="rotate(-90 260.1 123.9)">4</text>
<text x="262.6" y="124.5" transform="rotate(-90 262.6 124.5)">18</text>
<text x="330.8" y="120.4">5</text>
<text x="340.9" y="120.4">6</text>
<text x="245.1" y="129.3">20</text>
<text x="273" y="129.3">12</text>
<text x="273" y="131.8">13</text>
<text x="245.1" y="134.4">19</text>
<text x="245.1" y="136.9">22</text>
<text x="273" y="134.4">14</text>
<text x="273" y="136.9">15</text>
<text x="273" y="139.4">16</text>
<text x="273" y="142">17</text>
<text x="273.6" y="144.5">7</text>
<text x="273.6" y="147.1">8</text>
<text x="336.3" y="148.7" transform="rotate(-90 336.3 148.7)">2</text>
<text x="273" y="152.1">23</text>
<text x="273" y="154.7">24</text>
<text x="332.7" y="152.1">1</text>
<text x="339" y="152.1">3</text>
<text x="109.8" y="161">17</text>
<text x="126.7" y="156.3" transform="rotate(-90 126.7 156.3)">4</text>
<text x="131.8" y="156.9" transform="rotate(-90 131.8 156.9)">20</text>
<text x="147.2" y="161">1</text>
<text x="273" y="157.2">25</text>
<text x="273" y="159.8">26</text>
<text x="336.3" y="157.6" transform="rotate(-90 336.3 157.6)">4</text>
<text x="147.2" y="163.6">5</text>
<text x="147.2" y="166.1">3</text>
<text x="273" y="162.3">27</text>
<text x="273" y="164.8">28</text>
<text x="273" y="167.4">29</text>
<text x="109.8" y="168.7">15</text>
<text x="109.8" y="171.2">16</text>
<text x="146.6" y="168.7">11</text>
<text x="147.2" y="171.2">2</text>
<text x="147.2" y="173.7">9</text>
<text x="273" y="172.5">30</text>
<text x="109.8" y="178.8">19</text>
<text x="146.6" y="176.3">10</text>
<text x="147.2" y="178.8">6</text>
<text x="273" y="175">31</text>
<text x="273" y="177.5">32</text>
<text x="109.8" y="183.9">27</text>
<text x="273.6" y="180.1">1</text>
<text x="273.6" y="182.6">2</text>
<text x="273.6" y="185.2">9</text>
<text x="109.8" y="189">28</text>
<text x="146.6" y="186.4">23</text>
<text x="146.6" y="189">22</text>
<text x="146.6" y="191.5">13</text>
<text x="273" y="187.7">10</text>
<text x="273" y="190.2">11</text>
<text x="109.8" y="196.6">26</text>
<text x="146.6" y="194.1">14</text>
<text x="146.6" y="196.6">12</text>
<text x="260.1" y="197.6" transform="rotate(-90 260.1 197.6)">3</text>
<text x="124.2" y="203.9" transform="rotate(-90 124.2 203.9)">25</text>
<text x="129.3" y="203.3" transform="rotate(-90 129.3 203.3)">7</text>
<text x="131.8" y="203.9" transform="rotate(-90 131.8 203.9)">18</text>
<text x="134.4" y="203.9" transform="rotate(-90 134.4 203.9)">21</text>
<text x="138.2" y="203.2" transform="rotate(-90 138.2 203.2)">24</text>
<text x="140.7" y="202.6" transform="rotate(-90 140.7 202.6)">8</text>
</g>
<text font-size="1.8" fill="#009600" x="68.6" y="82.2">CC1</text>
<g font-size="1.8" fill="#725600">
<text x="82.1" y="91.2" transform="rotate(-90 82.1 91.2)">2D+</text>
<text x="82.1" y="103.5" transform="rotate(-90 82.1 103.5)">2D-</text>
<text x="284.7" y="178.7">PCF8575_INT</text>
<text x="284.7" y="181.2">REPEATER_INT</text>
</g>
<g font-size="1.8" fill="#0000c2">
<text x="260.5" y="173.6">RXD/D0</text>
<text x="260.4" y="178.7">INT0/D2</text>
<text x="260.9" y="176.1">TXD/D1</text>
<text x="260.4" y="181.2">INT1/D3</text>
<text x="265.9" y="183.7">D4 PD4</text>
<text x="265.9" y="186.3">D5 PD5</text>
</g>
<g font-size="1.4" fill="#840000">
<text x="276" y="165.9">SCL</text>
<text x="276.7" y="163.4">SDA</text>
</g>
</svg>
